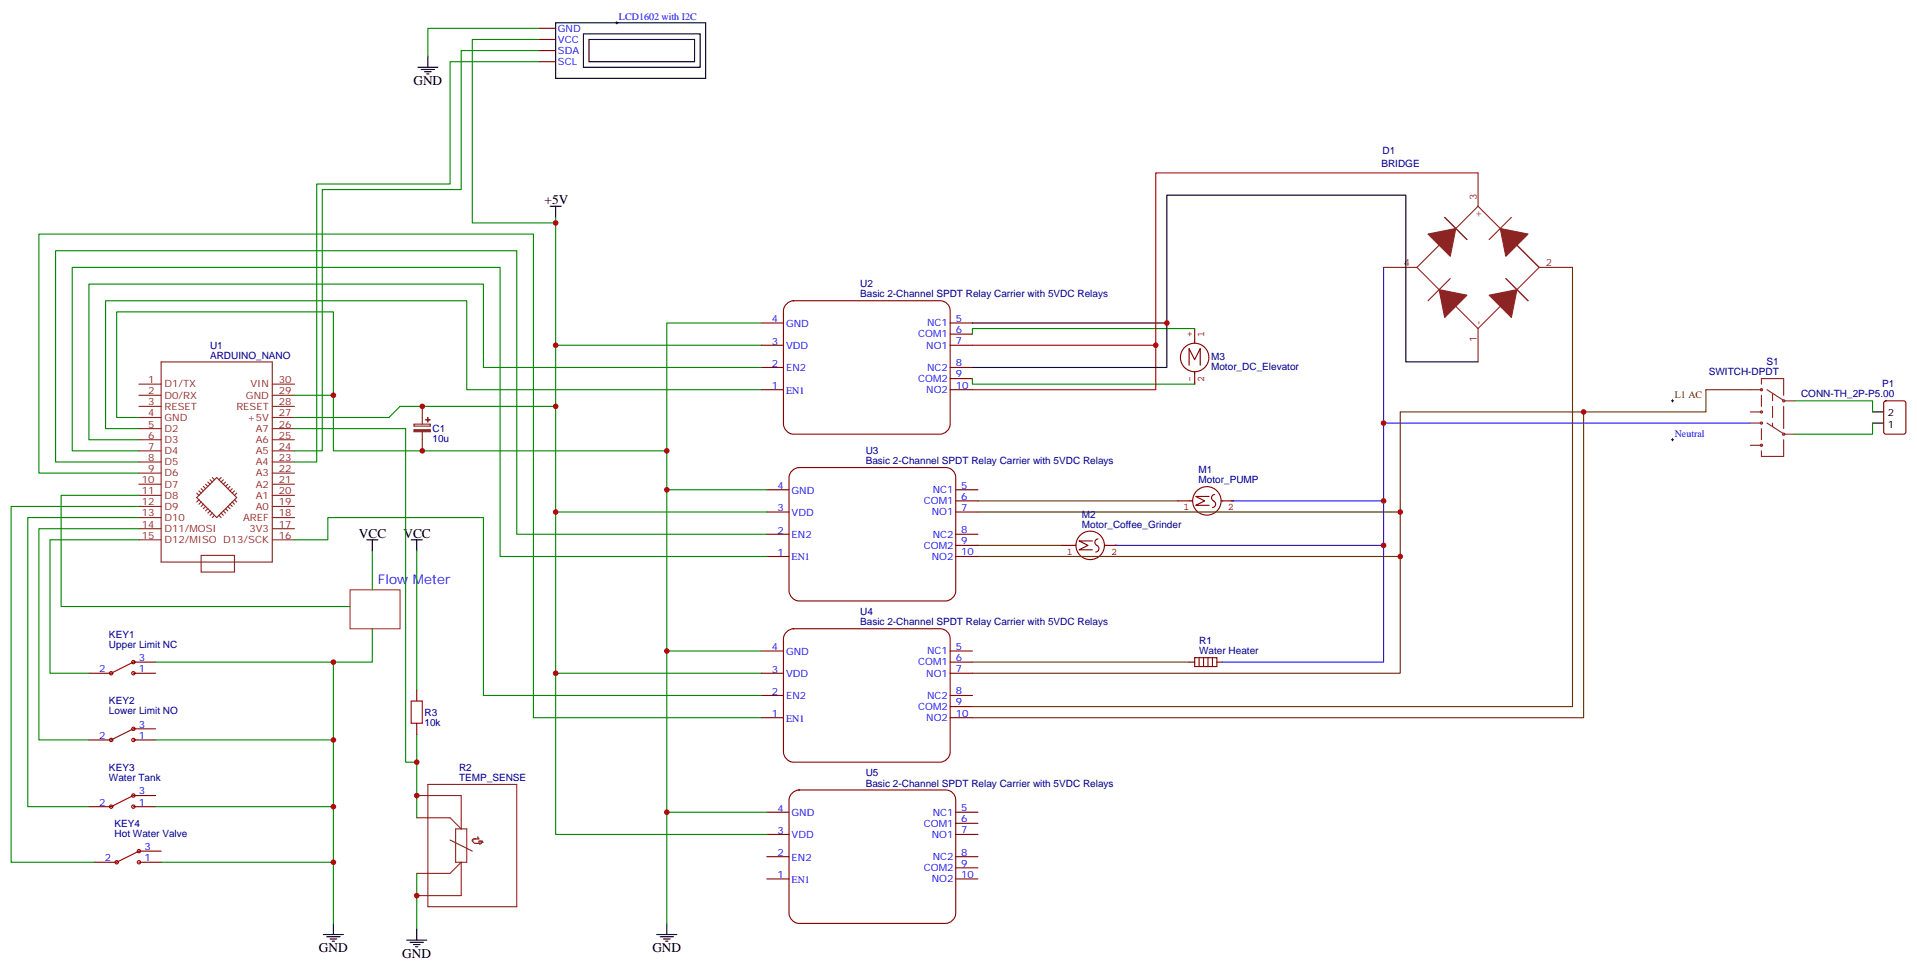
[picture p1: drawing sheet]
<svg xmlns="http://www.w3.org/2000/svg" width="609mm" height="308mm" viewBox="0 0 609 308" stroke-linecap="round" stroke-linejoin="round" font-family="sans-serif">
<path d="M249.5 96.6a3.4 3.4 0 0 1 2.4-1.2h46.5a3.2 3.2 0 0 1 3.2 3.2v36a3.4 3.4 0 0 1-3.2 3.2h-46.5a3.4 3.4 0 0 1-3.2-3.2v-36l.1-.7z" fill="#fff" stroke="#870000" stroke-width=".35"/>
<path d="M241.7 116.6h7M241.7 109.5h7M241.7 102.5h7M301.6 116.6h7.1M301.6 109.5h7.1M301.6 102.5h7.1M301.6 106h7.1M241.7 123.6h7M301.6 123.6h7.1M301.6 120.1h7.1" fill="none" stroke="#870000" stroke-width=".35"/>
<path d="M249.5 200.7a3.4 3.4 0 0 1 2.4-1.2h46.5a3.2 3.2 0 0 1 3.2 3.2v36a3.4 3.4 0 0 1-3.2 3.1h-46.5a3.4 3.4 0 0 1-3.2-3.1v-36l.1-.8z" fill="#fff" stroke="#870000" stroke-width=".35"/>
<path d="M241.7 213.6h7M241.7 206.6h7M301.6 213.6h7.1M301.6 206.6h7.1M301.6 210.1h7.1M241.7 227.7h7M241.7 220.7h7M301.6 227.7h7.1M301.6 220.7h7.1M301.6 224.2h7.1" fill="none" stroke="#870000" stroke-width=".35"/>
<path d="M251.3 251.8a3.4 3.4 0 0 1 2.3-1.2h46.6a3.2 3.2 0 0 1 3.2 3.2v36a3.4 3.4 0 0 1-3.2 3.2h-46.6a3.4 3.4 0 0 1-3.1-3.2v-36l.1-.7z" fill="#fff" stroke="#870000" stroke-width=".35"/>
<path d="M598.2 127.4l.5-.2h5.6l.7 .4v9.5l-.4 .6-5.9 .1-.7-.5v-9.4zM243.4 257.7h7.1M303.4 257.7h7M243.4 278.9h7.1M243.4 271.8h7.1M243.4 264.8h7.1M303.4 278.9h7M303.4 271.8h7M303.4 264.8h7M303.4 261.2h7M303.4 275.3h7" fill="none" stroke="#870000" stroke-width=".35"/>
<path d="M594.4 134.2h3.6M594.4 130.7h3.6" fill="none" stroke="#000" stroke-width=".35"/>
<path d="M373.9 158.9h4.7M383.1 154.4a4.5 4.5 0 0 0-4 6.5 4.5 4.5 0 0 0 7.6 .8 4.5 4.5 0 0 0-2.6-7.2l-.8-.1M383.8 157.5h-4.2l2.8 1.4-2.8 1.4h4.2M385.2 158.9a1.09 1.09 0 0 1 .7 1.2 1.09 1.09 0 0 1-1 .9M385.6 156.9a1.06 1.06 0 0 0-1 .9 1.06 1.06 0 0 0 .6 1.1M387.6 158.9h4M336.9 173h4.7M346.1 168.5a4.5 4.5 0 0 0-4.1 6.5 4.5 4.5 0 0 0 7.6 .8 4.5 4.5 0 0 0-2.5-7.2l-.8-.1M346.8 171.6h-4.3l2.9 1.4-2.9 1.4h4.3M348.2 173.1a1.09 1.09 0 0 1 .6 1.1 1.09 1.09 0 0 1-1 1M348.5 171a1.06 1.06 0 0 0-.9 .9 1.06 1.06 0 0 0 .6 1.1M350.6 173h3.9" fill="none" stroke="#850000" stroke-width=".35"/>
<path d="M555.6 123.6h-14.1v7.1h-97v31.8h-134.1M310.4 158.9h63.5M310.4 173h26.5M444.5 162.5v14.1h-134.1" fill="none" stroke="#630" stroke-width=".35"/>
<path d="M555.6 134.2h-116.4v24.7h-47.6M439.2 158.9v14.1h-84.7" fill="none" stroke="#30f" stroke-width=".35"/>
<path d="M251.3 149.5a3.4 3.4 0 0 1 2.3-1.2h46.6a3.2 3.2 0 0 1 3.2 3.2v36a3.4 3.4 0 0 1-3.2 3.2h-46.6a3.4 3.4 0 0 1-3.1-3.2v-36l.1-.7z" fill="#fff" stroke="#870000" stroke-width=".35"/>
<g fill="none" stroke="#870000" stroke-width=".35">
<path d="M171.1 19.6h5.3M171.1 16.1h5.3M171.1 12.5h5.3M171.1 9h5.3M243.4 155.4h7.1M303.4 155.4h7M303.4 158.9h7M243.4 176.6h7.1M243.4 169.5h7.1M243.4 162.5h7.1M303.4 176.6h7M303.4 169.5h7"/>
<path d="M303.4 162.5h7M303.4 173h7M28.2 213.6h7.1M42.3 213.6h7.1M42.3 210.1h7.1M28.2 234.8h7.1M42.3 234.8h7.1M42.3 231.2h7.1M28.2 255.9h7.1M42.3 255.9h7.1M42.3 252.4h7.1M30 273.6h7"/>
<path d="M44.1 273.6h7.1M44.1 270.1h7.1"/>
</g>
<path d="M195.4 7.2h.7M195.8 6.9v.7M530.6 139.5h.7M530.6 127.2h.7M530.9 126.8v.7M530.9 139.2v.7" fill="none" stroke="#000" stroke-width=".32"/>
<g fill="none" stroke="#8c2424" stroke-width=".35">
<path d="M469.2 54.9v10.5M456.8 77.8l-7 7M458.6 69l7.1 7M469.2 65.4l-7.1 7.1M469.2 65.4l7 7.1M479.8 69l-7.1 7M481.5 77.8l7.1 7M439.2 84.8h10.6M449.8 84.8l7 7.1M460.4 88.4l-7.1 7M462.1 97.2l7.1 7M476.2 97.2l-7 7"/>
<path d="M478 88.4l7.1 7M488.6 84.8l-7.1 7.1M488.6 84.8h10.6M51.2 114.8h35.2v63.5h-35.2zM469.2 104.2v10.6M44.1 139.5h7.1M44.1 136h7.1M44.1 132.5h7.1M44.1 128.9h7.1M44.1 125.4h7.1M44.1 121.9h7.1M86.4 139.5h7.1"/>
<path d="M86.4 136h7.1M86.4 132.5h7.1M86.4 128.9h7.1M86.4 125.4h7.1M86.4 121.9h7.1M131.4 134.6h5.2v.6h-5.2zM134.1 128.9v5.7M134.1 137.1v6M555.6 123.6h3.6M555.6 130.7h3.6M555.6 134.2h3.6M559.2 121.9v-1.8h7v5.3"/>
<path d="M559.2 125.4v3.5M559.2 136v3.5M560.9 123.6l5 3.2M560.9 134.2l5 3.2M562.7 125.1v2.1M562.7 128.9v3.6M562.7 134.2v1.1M566.2 139.5v5.3h-7v-1.7M566.2 128.9v7.1M566.2 127.2h3.5M566.2 137.8h3.5M44.1 157.2h7.1"/>
<path d="M44.1 153.6h7.1M44.1 150.1h7.1M44.1 146.6h7.1M44.1 143.1h7.1M62.4 157.9l6.4-6.4 6.3 6.4-6.3 6.3zM62.4 156.5l.7 .7M63.1 155.8l.8 .7M63.1 158.6l-.7 .7M63.9 155l.7 .8M63.9 159.3l-.8 .7M64.6 154.3l.7 .7M64.6 160l-.7 .7"/>
<path d="M65.3 153.6l.7 .7M66 152.9l.7 .7M66.7 152.2l.7 .7M67.4 151.5l.7 .7M70.2 151.5l-.7 .7M70.9 152.2l-.7 .7M71.6 152.9l-.7 .7M72.3 153.6l-.7 .7M73 160l.7 .7M73 154.3l-.7 .7M73.7 159.3l.7 .7M73.7 155l-.7 .8"/>
<path d="M74.4 158.6l.7 .7M74.4 155.8l-.7 .7M75.1 156.5l-.7 .7M86.4 157.2h7.1M86.4 153.6h7.1M86.4 150.1h7.1M86.4 146.6h7.1M86.4 143.1h7.1M555.6 141.3h3.6M44.1 167.7h7.1M44.1 164.2h7.1M44.1 160.7h7.1"/>
<path d="M44.1 171.3h7.1M63.9 176.2h10.5v5.3h-10.5zM65.3 160.7l-.7 .7M66 161.4l-.7 .7M66.7 162.1l-.7 .7M67.4 162.8l-.7 .7M68.1 163.5l-.7 .7M69.5 163.5l.7 .7M70.2 162.8l.7 .7M70.9 162.1l.7 .7M71.6 161.4l.7 .7M72.3 160.7l.7 .7"/>
<path d="M86.4 167.7h7.1M86.4 164.2h7.1M86.4 160.7h7.1M86.4 171.3h7.1M135.8 248.9h28.2v38.8h-28.2zM135.8 252.4h10.6v10.6l-3.5-3.5h-7.1M135.8 277.1h7.1l3.5-3.5v10.6h-10.6M142.9 266.5l7 3.6M144.6 263h3.6v10.6h-3.6zM151.7 265.5l.3 .7h-1.4"/>
<circle cx="559.2" cy="134.2" r=".35"/>
<circle cx="559.2" cy="130.7" r=".35"/>
<circle cx="559.2" cy="123.6" r=".35"/>
<circle cx="566.2" cy="137.8" r=".35"/>
<circle cx="566.2" cy="127.2" r=".35"/>
<circle cx="559.2" cy="141.3" r=".35"/>
</g>
<g fill="none" stroke="#008700" stroke-width=".35">
<path d="M171.1 12.5h-21.2v58.2h26.5M171.1 9h-35.3v8.8M171.1 16.1h-24.7v44h-44.1v83h-8.8M171.1 19.6h-28.2v38.8h-42.4v88.2h-7M176.4 69v40.5h65.3M176.4 109.5v53h67M241.7 102.5h-30v104.1h30M241.7 116.6h-88.2v-26.5h-125.3v49.4h15.9M379.2 104.2h-70.5v1.8M93.5 125.4h12.3v17.7h105.9M105.8 125.4v-26.4h-68.8v33.5h7.1M176.4 128.9h-49.4l-3.5 3.6h-30"/>
<path d="M241.7 123.6h-93.5v-28.2h-114.7v40.6h10.6M308.7 120.1v1.8h70.5M569.7 127.2h24.7v3.5M594.4 134.2v3.6h-24.7M44.1 143.1h-21.2v-58.3h135.8v91.8h84.7M44.1 146.6h-26.5v-67h146.4v89.9h79.4M44.1 150.1h-31.8v-75.8h157v153.4h72.4M44.1 157.2h-24.7v35.2h91.7M211.7 155.4h31.7M44.1 167.7h-31.8v67.1h15.9M44.1 171.3h-28.2v42.3h12.3M44.1 164.2h-35.3v91.7h19.4"/>
<path d="M44.1 160.7h-40.6v112.9h26.5M93.5 171.3h10.6v-7.1h49.4v56.5h88.2M118.2 174.8v12.3M176.4 162.5v51.1h65.3M118.2 199.5v10.6h-12.4M49.4 210.1h56.4v24.7h-56.4M176.4 213.6v51.2h67M211.7 206.6v51.1h31.7M105.8 234.8v21.1h-56.4M105.8 255.9v17.7h-54.6M211.7 257.7v35.3M105.8 273.6v19.4"/>
</g>
<path d="M377.5 115.9v-5.3l1.7 3.5 1.8-3.5v5.3M379.2 104.2v4.7M379.2 117.9v4M383.8 113.4a4.5 4.5 0 0 0-6.5-4 4.5 4.5 0 0 0-.9 7.6 4.5 4.5 0 0 0 7.2-2.6l.1-.8M377.5 210.1h1.7M379.2 208.7h7.1v2.8h-7.1zM380.6 208.7v2.8M382.1 208.7v2.8M383.5 208.7v2.8M384.9 208.7v2.8M386.3 210.1h1.8" fill="none" stroke="#850000" stroke-width=".35"/>
<path d="M439.2 84.8v49.4M439.2 173v37.1h-51.1" fill="none" stroke="#30f" stroke-width=".35"/>
<path d="M499.2 84.8v139.4h-190.5M502.7 130.7v97h-194M444.5 176.6v37h-135.8M308.7 210.1h68.8" fill="none" stroke="#630" stroke-width=".35"/>
<g fill="#8c2424" stroke="#8c2424" stroke-width=".35">
<path d="M456.8 91.9l8.9 1.8-7.1 7z"/>
<path d="M472.7 93.7l8.8-1.8-1.7 8.8z"/>
<path d="M476.2 72.5l8.9 1.8-7.1 7z"/>
<path d="M453.3 74.3l8.8-1.8-1.7 8.8z"/>
<path d="M131.4 136.3h5.2v.7h-5.2z"/>
<path d="M135.1 133.2h1.4z"/>
<path d="M135.8 132.5v1.4z"/>
</g>
<path d="M469.2 54.9h-102.3v54.6h-58.2M366.9 109.5v14.1h-58.2" fill="none" stroke="#c00" stroke-width=".35"/>
<g fill="none" stroke="#000" stroke-width=".35">
<path d="M135.8 17.8v3.5M176.4 7.2h47.6v17.7h-47.6zM185.2 10.8h37v10.5h-37zM187 12.5h33.5v7.1h-33.5zM132.6 21.3h6.4M133.7 22h4.2M134.8 22.8h2.1M135.5 23.5h.7M174.6 65.4h3.6M176.4 65.4v3.6M308.7 102.5h61.7v-40.6h75.9v52.9h22.9M370.4 102.5v14.1h-61.7"/>
<path d="M116.4 171.3h3.5M118.2 171.3v3.5M102.7 296.5h6.3M103.7 297.2h4.2M104.8 297.9h2.1M105.5 298.6h.7M105.8 293v3.5M208.5 296.5h6.3M209.5 297.2h4.3M210.6 297.9h2.1M211.3 298.6h.7M211.7 293v3.5"/>
</g>
<g fill="none" stroke="#900" stroke-width=".35">
<path d="M42.3 210.1l-7 3.5M42.3 231.2l-7 3.6M42.3 252.4l-7 3.5M44.1 270.1l-7.1 3.5"/>
<circle cx="35.3" cy="213.6" r=".53"/>
<circle cx="42.3" cy="210.1" r=".53"/>
<circle cx="42.3" cy="213.6" r=".53"/>
<circle cx="35.3" cy="234.8" r=".53"/>
<circle cx="42.3" cy="234.8" r=".53"/>
<circle cx="42.3" cy="231.2" r=".53"/>
<circle cx="35.3" cy="255.9" r=".53"/>
<circle cx="42.3" cy="255.9" r=".53"/>
<circle cx="42.3" cy="252.4" r=".53"/>
<circle cx="37" cy="273.6" r=".53"/>
<circle cx="44.1" cy="270.1" r=".53"/>
<circle cx="44.1" cy="273.6" r=".53"/>
</g>
<path d="M111.1 187.1h15.9v12.4h-15.9z" fill="none" stroke="#c33" stroke-width=".35"/>
<circle cx="150.6" cy="266.2" r=".18" fill="#8c2424"/>
<path d="M150.6 266.2l-.7 .3" fill="none" stroke="#8c2424" stroke-width=".35"/>
<circle cx="149.9" cy="266.5" r=".18" fill="#8c2424"/>
<path d="M149.9 266.5v.4l.7 .7h2.2v-.4h.3" fill="none" stroke="#8c2424" stroke-width=".35"/>
<circle cx="153.1" cy="267.2" r=".18" fill="#8c2424"/>
<path d="M152.4 266.9h.7v.3" fill="none" stroke="#8c2424" stroke-width=".35"/>
<circle cx="152.4" cy="266.9" r=".18" fill="#8c2424"/>
<path d="M132.3 259.5h3.5M132.3 252.4h3.5M132.3 277.1h3.5M152.4 266.9h-.4v.7l.4 .3M132.3 284.2h3.5" fill="none" stroke="#8c2424" stroke-width=".35"/>
<path d="M93.5 136h35.3v105.8h3.5M132.3 174.8v44.1M132.3 233v26.5M132.3 277.1v17.6" fill="none" stroke="#008700" stroke-width=".35"/>
<path d="M130.5 222.4h3.6v7.1h-3.6z" fill="none" stroke="#a10000" stroke-width=".35"/>
<path d="M132.3 218.9v3.5M132.3 229.5v3.5" fill="none" stroke="#870000" stroke-width=".35"/>
<path d="M130.5 171.3h3.6M132.3 171.3v3.5M129.1 298.3h6.4M130.2 299h4.2M131.2 299.7h2.1M132.3 294.7v3.6M131.9 300.4h.7" fill="none" stroke="#000" stroke-width=".35"/>
<g fill="#c00">
<circle cx="439.2" cy="158.9" r=".88"/>
<circle cx="444.5" cy="162.5" r=".88"/>
<circle cx="439.2" cy="173" r=".88"/>
<circle cx="444.5" cy="176.6" r=".88"/>
<circle cx="439.2" cy="134.2" r=".88"/>
<circle cx="366.9" cy="109.5" r=".88"/>
<circle cx="370.4" cy="102.5" r=".88"/>
<circle cx="211.7" cy="155.4" r=".88"/>
<circle cx="211.7" cy="206.6" r=".88"/>
<circle cx="211.7" cy="257.7" r=".88"/>
<circle cx="176.4" cy="109.5" r=".88"/>
<circle cx="176.4" cy="162.5" r=".88"/>
<circle cx="176.4" cy="213.6" r=".88"/>
<circle cx="176.4" cy="128.9" r=".88"/>
<circle cx="134.1" cy="128.9" r=".88"/>
<circle cx="134.1" cy="143.1" r=".88"/>
<circle cx="211.7" cy="143.1" r=".88"/>
<circle cx="105.8" cy="125.4" r=".88"/>
<circle cx="105.8" cy="234.8" r=".88"/>
<circle cx="105.8" cy="255.9" r=".88"/>
<circle cx="176.4" cy="70.7" r=".88"/>
<circle cx="105.8" cy="273.6" r=".88"/>
<circle cx="105.8" cy="210.1" r=".88"/>
<circle cx="502.7" cy="130.7" r=".88"/>
<circle cx="132.3" cy="252.4" r=".88"/>
<circle cx="132.3" cy="284.2" r=".88"/>
<circle cx="132.3" cy="241.8" r=".88"/>
</g>
<g font-size="4.2">
<text x="131.2" y="27">GND</text>
<text x="172.9" y="64.7">+5V</text>
<text x="113.9" y="170.6">VCC</text>
<text x="128.1" y="170.6">VCC</text>
<text x="101.2" y="302.2">GND</text>
<text x="127.7" y="303.9">GND</text>
<text x="207.1" y="302.2">GND</text>
</g>
<text font-size="4.2" fill="#00f" x="119.9" y="185.4">Flow Meter</text>
<g font-size="3.2" fill="#00f">
<text x="177.1" y="10.1">GND</text>
<text x="196.5" y="6.4">LCD1602 with I2C</text>
<text x="177.1" y="17.1">SDA</text>
<text x="177.1" y="13.6">VCC</text>
<text x="177.1" y="20.6">SCL</text>
<text x="245" y="102.3">4</text>
<text x="249.5" y="103.7">GND</text>
<text x="291.5" y="107.1">COM1</text>
<text x="294.3" y="103.5">NC1</text>
<text x="303.4" y="102.1">5</text>
<text x="303.4" y="105.7">6</text>
<text x="245" y="109.3">3</text>
<text x="249.5" y="110.8">VDD</text>
<text x="294" y="110.6">NO1</text>
<text x="303.4" y="109.2">7</text>
<text x="245" y="116.4">2</text>
<text x="249.5" y="117.8">EN2</text>
<text x="294.3" y="117.7">NC2</text>
<text x="303.4" y="116.2">8</text>
<text x="303.4" y="119.8">9</text>
<text x="245" y="123.5">1</text>
<text x="249.5" y="124.9">EN1</text>
<text x="291.5" y="121.2">COM2</text>
<text x="294" y="124.7">NO2</text>
<text x="303.4" y="123.3">10</text>
<text x="531.6" y="138.6">Neutral</text>
<text x="246.8" y="155.2">4</text>
<text x="305.2" y="155">5</text>
<text x="251.3" y="156.6">GND</text>
<text x="293.3" y="160">COM1</text>
<text x="296.1" y="156.5">NC1</text>
<text x="305.2" y="158.6">6</text>
<text x="246.8" y="162.3">3</text>
<text x="251.3" y="163.7">VDD</text>
<text x="295.8" y="163.5">NO1</text>
<text x="305.2" y="162.1">7</text>
<text x="246.8" y="169.3">2</text>
<text x="251.3" y="170.7">EN2</text>
<text x="296.1" y="170.6">NC2</text>
<text x="305.2" y="169.2">8</text>
<text x="305.2" y="172.7">9</text>
<text x="246.8" y="176.4">1</text>
<text x="251.3" y="177.8">EN1</text>
<text x="293.3" y="174.1">COM2</text>
<text x="295.8" y="177.6">NO2</text>
<text x="305.2" y="176.2">10</text>
<text x="44.1" y="209.7">3</text>
<text x="245" y="206.4">4</text>
<text x="249.5" y="207.8">GND</text>
<text x="294.3" y="207.6">NC1</text>
<text x="303.4" y="206.2">5</text>
<text x="303.4" y="209.7">6</text>
<text x="31.5" y="213.3">2</text>
<text x="44.1" y="213.3">1</text>
<text x="245" y="213.4">3</text>
<text x="249.5" y="214.8">VDD</text>
<text x="291.5" y="211.1">COM1</text>
<text x="294" y="214.7">NO1</text>
<text x="303.4" y="213.3">7</text>
<text x="245" y="220.5">2</text>
<text x="249.5" y="221.9">EN2</text>
<text x="294.3" y="221.7">NC2</text>
<text x="303.4" y="220.3">8</text>
<text x="245" y="227.5">1</text>
<text x="291.5" y="225.2">COM2</text>
<text x="303.4" y="223.8">9</text>
<text x="303.4" y="227.4">10</text>
<text x="44.1" y="230.9">3</text>
<text x="249.5" y="228.9">EN1</text>
<text x="294" y="228.8">NO2</text>
<text x="31.5" y="234.4">2</text>
<text x="44.1" y="234.4">1</text>
<text x="31.5" y="255.6">2</text>
<text x="44.1" y="255.6">1</text>
<text x="44.1" y="252.1">3</text>
<text x="246.8" y="257.5">4</text>
<text x="305.2" y="257.4">5</text>
<text x="251.3" y="258.9">GND</text>
<text x="293.3" y="262.3">COM1</text>
<text x="296.1" y="258.8">NC1</text>
<text x="305.2" y="260.9">6</text>
<text x="45.9" y="269.7">3</text>
<text x="246.8" y="264.6">3</text>
<text x="251.3" y="266">VDD</text>
<text x="295.8" y="265.8">NO1</text>
<text x="305.2" y="264.4">7</text>
<text x="33.3" y="273.2">2</text>
<text x="45.9" y="273.2">1</text>
<text x="246.8" y="271.6">2</text>
<text x="251.3" y="273">EN2</text>
<text x="296.1" y="272.9">NC2</text>
<text x="305.2" y="271.5">8</text>
<text x="305.2" y="275">9</text>
<text x="246.8" y="278.7">1</text>
<text x="251.3" y="280.1">EN1</text>
<text x="293.3" y="276.4">COM2</text>
<text x="295.8" y="279.9">NO2</text>
<text x="305.2" y="278.5">10</text>
</g>
<g font-size="3.2" fill="#000080">
<text x="438.5" y="53.1">BRIDGE</text>
<text x="438.9" y="48.9">D1</text>
<text x="273.1" y="94.4">Basic 2-Channel SPDT Relay Carrier with 5VDC Relays</text>
<text x="273.1" y="91.1">U2</text>
<text x="66.7" y="113.8">ARDUINO_NANO</text>
<text x="66.7" y="110.6">U1</text>
<text x="384.5" y="117.4">Motor_DC_Elevator</text>
<text x="384.5" y="114.2">M3</text>
<text x="542.5" y="119.1">SWITCH-DPDT</text>
<text x="560.8" y="115.9">S1</text>
<text x="597.5" y="122.9">P1</text>
<text x="571.7" y="126.1">CONN-TH_2P-P5.00</text>
<text x="137.3" y="137.1">C1</text>
<text x="137.3" y="140.3">10u</text>
<text x="274.8" y="147.3">Basic 2-Channel SPDT Relay Carrier with 5VDC Relays</text>
<text x="274.8" y="144.1">U3</text>
<text x="380.5" y="153.4">Motor_PUMP</text>
<text x="380.5" y="150.1">M1</text>
<text x="343.4" y="167.5">Motor_Coffee_Grinder</text>
<text x="343.4" y="164.2">M2</text>
<text x="273.1" y="195.2">U4</text>
<text x="34.6" y="202.3">KEY1</text>
<text x="273.1" y="198.4">Basic 2-Channel SPDT Relay Carrier with 5VDC Relays</text>
<text x="34.6" y="205.5">Upper Limit NC</text>
<text x="380.7" y="207.6">Water Heater</text>
<text x="380.7" y="204.4">R1</text>
<text x="34.6" y="226.7">Lower Limit NO</text>
<text x="34.6" y="223.5">KEY2</text>
<text x="134.8" y="227.1">R3</text>
<text x="134.8" y="230.3">10k</text>
<text x="34.6" y="244.7">KEY3</text>
<text x="145.7" y="244.7">R2</text>
<text x="34.6" y="247.8">Water Tank</text>
<text x="145.7" y="247.8">TEMP_SENSE</text>
<text x="274.8" y="249.6">Basic 2-Channel SPDT Relay Carrier with 5VDC Relays</text>
<text x="274.8" y="246.4">U5</text>
<text x="36.4" y="262.3">KEY4</text>
<text x="36.4" y="265.5">Hot Water Valve</text>
</g>
<g font-size="3.2" fill="#8d2323">
<text x="468.8" y="63.3" transform="rotate(-90 468.8 63.3)">3</text>
<text x="470.3" y="69.1" transform="rotate(-90 470.3 69.1)">+</text>
<text x="445.7" y="84.5">4</text>
<text x="490.7" y="84.5">2</text>
<text x="470.3" y="103.2" transform="rotate(-90 470.3 103.2)">-</text>
<text x="468.8" y="108.4" transform="rotate(-90 468.8 108.4)">1</text>
<text x="47" y="125.1">2</text>
<text x="47" y="121.5">1</text>
<text x="52.2" y="122.9">D1/TX</text>
<text x="79.5" y="122.9">VIN</text>
<text x="88.5" y="121.5">30</text>
<text x="88.5" y="125.1">29</text>
<text x="47" y="128.6">3</text>
<text x="52.2" y="130">RESET</text>
<text x="52.2" y="126.5">D0/RX</text>
<text x="75" y="130">RESET</text>
<text x="78.1" y="126.5">GND</text>
<text x="88.5" y="128.6">28</text>
<text x="47" y="135.6">5</text>
<text x="47" y="132.1">4</text>
<text x="52.2" y="137.1">D2</text>
<text x="52.2" y="133.5">GND</text>
<text x="78.6" y="133.5">+5V</text>
<text x="81.2" y="137.1">A7</text>
<text x="88.5" y="132.1">27</text>
<text x="88.5" y="135.6">26</text>
<text x="47" y="142.7">7</text>
<text x="47" y="139.2">6</text>
<text x="52.2" y="140.6">D3</text>
<text x="81.2" y="140.6">A6</text>
<text x="88.5" y="139.2">25</text>
<text x="88.5" y="142.7">24</text>
<text x="47" y="149.8">9</text>
<text x="47" y="146.2">8</text>
<text x="52.2" y="147.6">D5</text>
<text x="52.2" y="144.1">D4</text>
<text x="81.2" y="144.1">A5</text>
<text x="81.2" y="147.6">A4</text>
<text x="88.5" y="146.2">23</text>
<text x="88.5" y="149.8">22</text>
<text x="45" y="153.3">10</text>
<text x="52.2" y="154.7">D7</text>
<text x="52.2" y="151.2">D6</text>
<text x="81.2" y="151.2">A3</text>
<text x="81.2" y="154.7">A2</text>
<text x="88.5" y="153.3">21</text>
<text x="45" y="160.3">12</text>
<text x="45" y="156.8">11</text>
<text x="52.2" y="161.7">D9</text>
<text x="52.2" y="158.2">D8</text>
<text x="81.2" y="158.2">A1</text>
<text x="81.2" y="161.7">A0</text>
<text x="88.5" y="156.8">20</text>
<text x="88.5" y="160.3">19</text>
<text x="45" y="167.4">14</text>
<text x="45" y="163.9">13</text>
<text x="52.2" y="165.3">D10</text>
<text x="77.2" y="165.3">AREF</text>
<text x="88.5" y="163.9">18</text>
<text x="88.5" y="167.4">17</text>
<text x="45" y="170.9">15</text>
<text x="52.2" y="168.8">D11/MOSI</text>
<text x="52.2" y="172.3">D12/MISO D13/SCK</text>
<text x="79.2" y="168.8">3V3</text>
<text x="88.5" y="170.9">16</text>
</g>
<g font-size="3.2" fill="#840000">
<text x="378.5" y="107" transform="rotate(-90 378.5 107)">+</text>
<text x="382.2" y="107" transform="rotate(-90 382.2 107)">1</text>
<text x="378.5" y="121.1" transform="rotate(-90 378.5 121.1)">-</text>
<text x="382.2" y="121.1" transform="rotate(-90 382.2 121.1)">2</text>
<text x="375.7" y="161.9">1</text>
<text x="389.8" y="161.9">2</text>
<text x="338.7" y="176">1</text>
<text x="352.8" y="176">2</text>
</g>
<text font-size="3.2" fill="#630" x="531.6" y="126.3">L1 AC</text>
<g font-size="3.2">
<text x="599.3" y="135.6">1</text>
<text x="599.3" y="132.1">2</text>
</g>
</svg>
